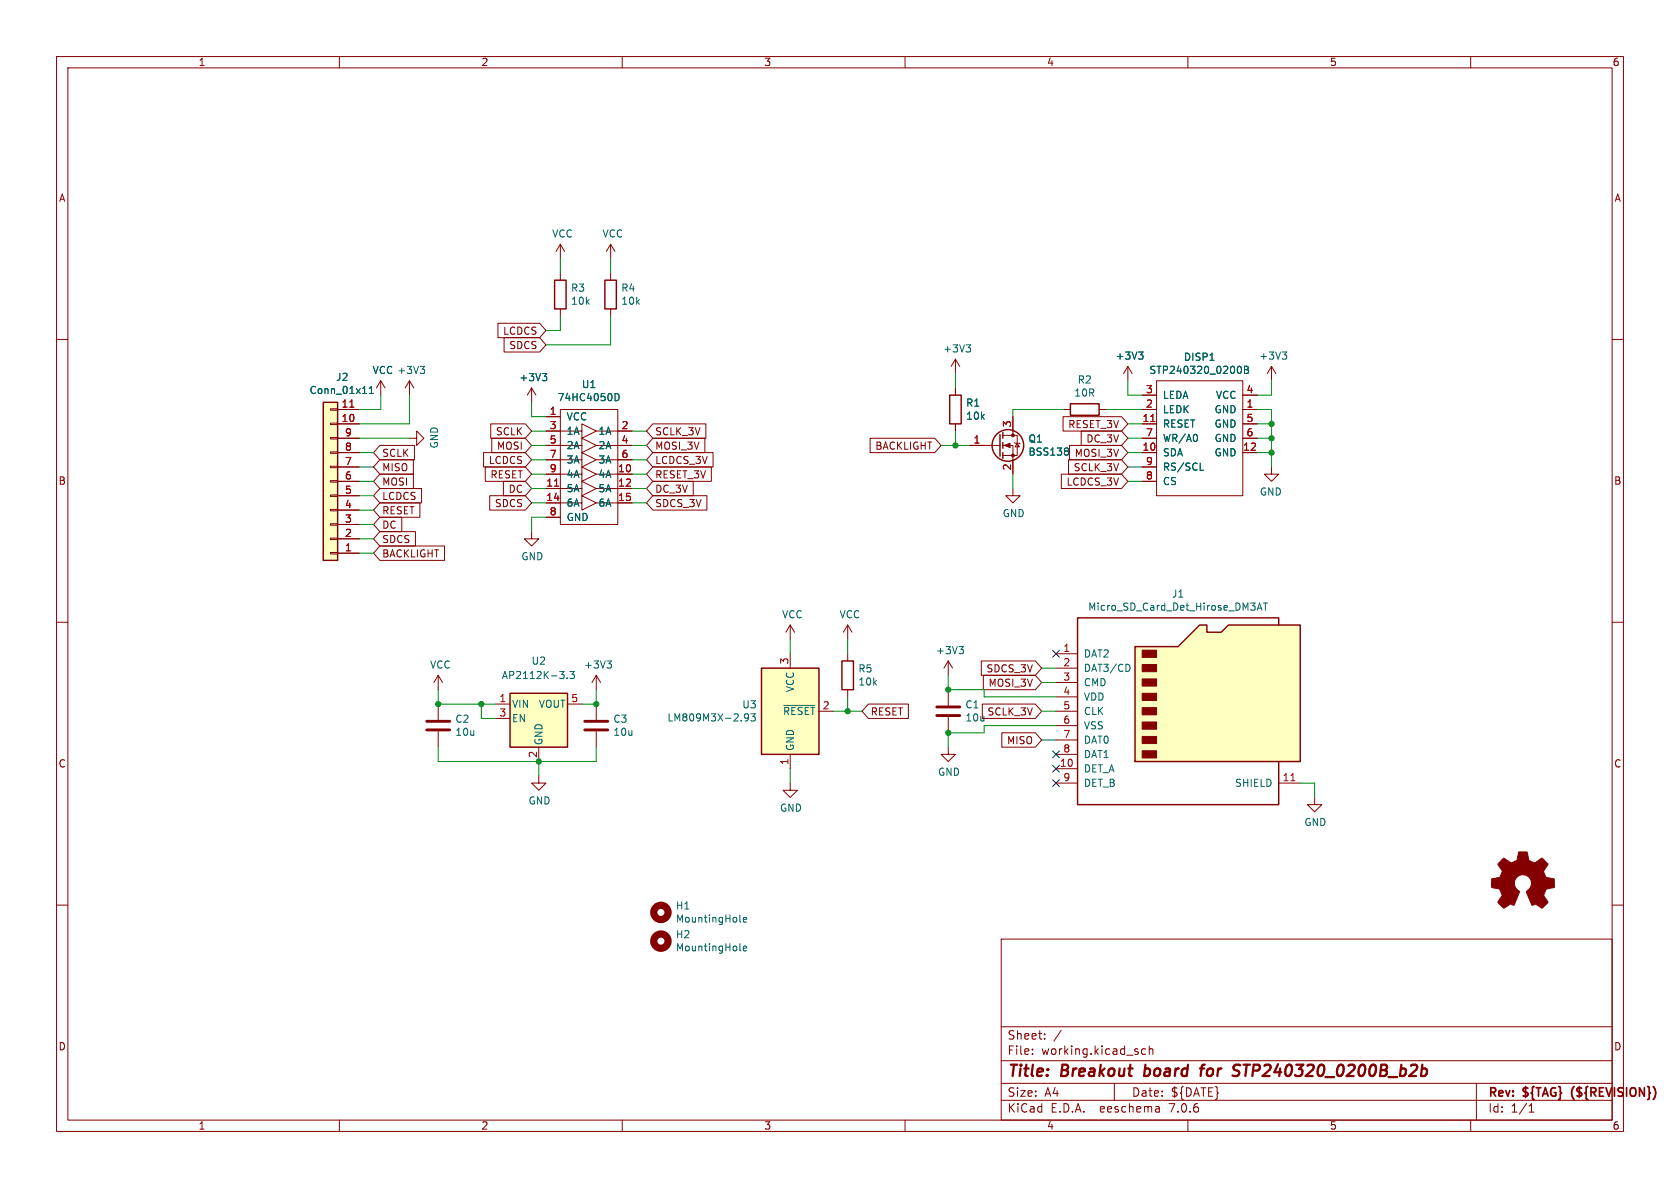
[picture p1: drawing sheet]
<svg xmlns="http://www.w3.org/2000/svg" width="297mm" height="210mm" viewBox="0 0 297 210" stroke-linecap="round" stroke-linejoin="round" font-family="sans-serif">
<g fill="none" stroke="#840000" stroke-width=".18">
<path d="M10 10h277v190h-277zM12 12h273v186h-273zM60 10v2M110 10v2M160 10v2M210 10v2M260 10v2M10 60h2M107.9 43.2l-.7 1.3M107.9 43.2v2.5M107.9 43.2l.8 1.3M285 60h2"/>
<path d="M10 110h2M77.5 119.4l-.8 1.3M77.5 119.4v2.5M77.5 119.4l.7 1.3M285 110h2M167.6 121.9v2.8M167.6 126.7v2.8M10 160h2M285 160h2M177 166h108v32h-108zM60 198v2M110 198v2"/>
<path d="M160 198v2M177 194.5h108M177 191.5h108M177 187.5h108M177 181.5h108M182.5 186.3v.1M182.5 185.5v.1M184.7 183.6v.1M184.7 182.8v.1M187.6 182.1l-1.3 2M197 191.5v3M202.5 185.5l-.4-.1-.3 .3v.4l.2 .2h.5"/>
<path d="M203.2 185.5l.2-.1 .3 .1 .1 .9M203.2 184.9v1.5M204.9 195.7l.1 .9M205 196.5l-.2 .1M205 196h-.2M210 198v2M260 198v2M261 191.5v6.5M270.3 196.6h.9M270.6 195.3l-.3 .2M270.7 195.1v1.5"/>
</g>
<path d="M202.3 190.1l.1 .1M202.5 188.2l-.2 2M212.1 188.9h.8M213 188.2l-.4 .1-.1 .2-.2 1.7M218.5 188.2l.8 .1M218.8 189.3a.46 .46 0 0 1 .3 .4 .46 .46 0 0 1-.3 .4" fill="none" stroke="#840000" stroke-width=".4"/>
<path d="M165.6 126.5h4.1M165.6 125h4.1" fill="none" stroke="#840000" stroke-width=".51"/>
<path d="M200.7 114.3h7.6l3.8-3.8h1.3v1.3h2.5l1.3-1.3h12.7v24.1h-29.2z" fill="#ffffc2"/>
<g fill="#840000" stroke="#840000" stroke-width=".18">
<path d="M201.9 132.7h2.6v1.3h-2.6z"/>
<path d="M201.9 130.2h2.6v1.2h-2.6z"/>
<path d="M201.9 127.6h2.6v1.3h-2.6z"/>
<path d="M201.9 125.1h2.6v1.3h-2.6z"/>
<path d="M201.9 122.6h2.6v1.2h-2.6z"/>
<path d="M201.9 120h2.6v1.3h-2.6z"/>
<path d="M201.9 117.5h2.6v1.2h-2.6z"/>
<path d="M201.9 114.9h2.6v1.3h-2.6z"/>
<path d="M265.6 151.9l.3-.2 .9 .6a.62 .62 0 0 0 1 0l.2-.1a1.62 1.62 0 0 0 .4-1.4l.1-.2h1.5l.2 .8a.74 .74 0 0 0 .6 .9l.5 .3 1.3-.9 1.1 1-.4 .7a.75 .75 0 0 0-.2 1.2l.2 .5 1.5 .3v1.5l-1.4 .2-.1 .2a1.23 1.23 0 0 0-.3 1.2l.7 1-.1 .1-1 1-.8-.6a.54 .54 0 0 0-.9 0l-1.1-2.3a2.33 2.33 0 0 0 .9-1.9 1.54 1.54 0 0 0-2.5-.8 1.54 1.54 0 0 0 .5 2.6l-1.1 2.4a.69 .69 0 0 0-1.1 .2l-.6 .4-1.1-1.1 .8-1.2-.2-.5a.71 .71 0 0 0-1-.8l-.7-.2v-1.4l.5-.1a1.11 1.11 0 0 0 1.2-.7 .72 .72 0 0 0-.2-1.2l-.4-.6z"/>
<path d="M177.5 78.7l1.1-.3v.7z"/>
<circle cx="179.1" cy="80.5" r=".25"/>
<circle cx="179.1" cy="77" r=".25"/>
</g>
<g fill="none" stroke="#840000" stroke-width=".25">
<path d="M98 49.5h2.1v5.1h-2.1zM106.9 49.5h2.1v5.1h-2.1zM57.1 71.1h2.6v28h-2.6zM167.9 69.9h2v5h-2zM176.8 76.8v3.8M177.3 76.5v1M177.3 78.2v1M189.2 71.4h5.1v2h-5.1zM177.3 80v1M134.6 118.1h10.2v15.3h-10.2zM148.8 116.8h2.1v5.1h-2.1zM200.7 114.3h7.6l3.8-3.8h1.3v1.3h2.5l1.3-1.3h12.7v24.1h-29.2z"/>
<path d="M226.1 110.5v-1.3h-35.6v33h35.6v-7.6M90.2 122.6h10.1v9.5h-10.1z"/>
<circle cx="178.2" cy="78.7" r="2.79"/>
</g>
<g fill="none" stroke="#840000" stroke-width=".18">
<path d="M88 57.1h7.4l1.1 1.3-1.1 1.3h-7.4zM89.1 59.7h6.3l1.1 1.3-1.1 1.2h-6.3zM99.1 43.2l-.8 1.3M99.1 43.2v2.5M99.1 48.3v1.2M99.1 54.6v1.3M99.1 43.2l.7 1.3M107.9 48.3v1.2M107.9 54.6v1.3M58.4 72.3h1.3v.2h-1.3zM58.4 74.8h1.3v.3h-1.3zM58.4 77.3h1.3v.3h-1.3z"/>
<path d="M58.4 79.9h1.3v.2h-1.3zM59.7 72.4h3.8M59.7 74.9h3.8M59.7 77.5h3.8M67.2 78.7h6.1v2.6h-6.1l-1.2-1.3zM67.3 67.3l-.8 1.3M67.3 67.3v2.6M67.3 67.3l.8 1.3M72.4 77.5h1.3v-1.3l1.2 1.3-1.2 1.2v-1.2M72.4 67.3l-.8 1.3M72.4 67.3v2.6M72.4 67.3l.8 1.3"/>
<path d="M86.8 74.9h6.1l1.1 1.3-1.1 1.3h-6.1zM86.9 77.5h6l1.1 1.2-1.1 1.3h-6zM94 68.6l-.8 1.3M94 68.6v2.5M94 68.6l.7 1.3M96.5 78.7h6.4v-1.2l2.5 1.2-2.5 1.3v-1.3M96.5 76.2h6.4v-1.3l2.5 1.3-2.5 1.3v-1.3M96.5 73.7h2.6M99.1 72.4h10.1v20.3h-10.1zM105.4 78.7h6.4M105.4 76.2h6.4M115.4 77.5h9.2v2.5h-9.2l-1.1-1.3z"/>
<path d="M115.4 74.9h9.4v2.6h-9.4l-1.1-1.3zM153.8 77.5h11.5l1.1 1.2-1.1 1.3h-11.5zM168.9 63.5v2.5M168.9 68.6v1.3M168.9 74.9v1.3M168.9 63.5l-.8 1.3M168.9 63.5l.8 1.3M171.4 78.7h5.4M177.3 78.7h1.8v5.1M177.3 77h2.5v3.5h-2.5M179.1 73.7v3.3M179.3 78.2l.2 .2h.7l.1 .1"/>
<path d="M179.8 78.4l.4 .6h-.7zM187.9 73.7h10.4l1.1 1.2-1.1 1.3h-10.4zM188 72.4h1.2M189.1 78.7h9.2l1.1 1.3-1.1 1.3h-9.2zM191.1 76.2h7.2l1.1 1.3-1.1 1.2h-7.2zM194.3 72.4h1.3M199.4 64.8l-.8 1.2M199.4 64.8v2.5M199.4 64.8l.8 1.2M201.9 72.4h2.6M201.9 74.9h2.6M201.9 69.9h2.6"/>
<path d="M201.9 77.5h2.6M204.5 67.3h15.2v20.3h-15.2zM219.7 72.4h2.5M219.7 74.9h2.5M219.7 69.9h2.5M219.7 77.5h2.5M224.8 64.8l-.8 1.2M224.8 64.8v2.5M224.8 64.8l.8 1.2M58.4 82.4h1.3v.3h-1.3zM58.4 85h1.3v.2h-1.3zM58.4 87.5h1.3v.3h-1.3z"/>
<path d="M58.4 90h1.3v.3h-1.3zM58.4 92.6h1.3v.2h-1.3zM58.4 95.1h1.3v.3h-1.3zM58.4 97.7h1.3v.2h-1.3zM59.7 80h3.8M59.7 85.1h3.8M59.7 82.6h3.8M59.7 97.8h3.8M59.7 95.3h3.8M59.7 92.7h3.8M59.7 90.2h3.8M59.7 87.6h3.8"/>
<path d="M67.2 86.4h7.3v2.5h-7.3l-1.2-1.3zM67.2 96.5h11.4v2.6h-11.4l-1.2-1.3zM67.2 88.9h7v2.5h-7l-1.2-1.2zM67.2 94h6.2v2.5h-6.2l-1.2-1.2zM67.2 81.3h5.9v2.5h-5.9l-1.2-1.2zM67.2 83.8h5.9v2.6h-5.9l-1.2-1.3zM67.2 91.4h3.8v2.6h-3.8l-1.2-1.3zM85.5 80h7.4l1.1 1.3-1.1 1.3h-7.4zM85.8 82.5h7.1l1.1 1.3-1.1 1.3h-7.1zM86.6 87.6h6.3l1.1 1.3-1.1 1.3h-6.3zM89 85.1h3.9l1.1 1.3-1.1 1.2h-3.9zM94 94v1.3h1.2l-1.2 1.2-1.3-1.2h1.3"/>
<path d="M96.5 88.9h6.4v-1.3l2.5 1.3-2.5 1.3v-1.3M96.5 86.4h6.4v-1.3l2.5 1.3-2.5 1.2v-1.2M96.5 83.8h6.4v-1.2l2.5 1.2-2.5 1.3v-1.3M96.5 81.3h6.4v-1.3l2.5 1.3-2.5 1.3v-1.3M96.5 91.4h2.6M105.4 88.9h6.4M105.4 86.4h6.4M105.4 83.8h6.4M105.4 81.3h6.4M115.4 85.1h7.2v2.5h-7.2l-1.1-1.2zM115.4 80h10.7v2.6h-10.7l-1.1-1.3zM115.4 87.6h9.6v2.6h-9.6l-1.1-1.3z"/>
<path d="M115.4 82.5h10.4v2.6h-10.4l-1.1-1.3zM179.1 86.4v1.2h1.2l-1.2 1.3-1.3-1.3h1.3M187.6 83.8h10.7l1.1 1.3-1.1 1.3h-10.7zM188.9 81.3h9.4l1.1 1.3-1.1 1.2h-9.4zM201.9 80h2.6M201.9 85.1h2.6M201.9 82.6h2.6M219.7 80h2.5M224.8 82.6v1.2h-1.3l1.3 1.3 1.3-1.3h-1.3M105.4 119.4l-.8 1.3M105.4 119.4v2.5M105.4 119.4l.8 1.3"/>
<path d="M139.7 110.5v2.5M139.7 115.6v2.5M139.7 110.5l-.8 1.3M139.7 110.5l.8 1.3M149.9 110.5v2.5M149.9 115.6v1.2M149.9 110.5l-.8 1.3M149.9 110.5l.7 1.3M167.6 116.8l-.7 1.3M167.6 116.8v2.6M167.6 116.8l.8 1.3M173.5 116.8h9.5l1.1 1.3-1.1 1.3h-9.5z"/>
<path d="M173.8 119.4h9.2l1.1 1.3-1.1 1.2h-9.2zM186.7 115.6h3.8M186.7 118.1h3.8M77.5 124.5v2.8M77.5 129.3v2.8M87.6 124.5h2.6M87.6 127h2.6M95.2 137.2v1.2h1.3l-1.3 1.3-1.2-1.3h1.2M95.2 132.1v2.5M100.3 124.5h2.6M105.4 124.5v2.8M105.4 129.3v2.8"/>
<path d="M139.7 138.4v1.3h1.3l-1.3 1.3-1.3-1.3h1.3M139.7 133.4v2.5M144.8 125.7h2.5M149.9 121.9v1.3M153.5 124.5h7.1v2.5h-7.1l-1.1-1.3zM167.6 132.1v1.3h1.3l-1.3 1.2-1.2-1.2h1.2M173.7 124.5h9.3l1.1 1.2-1.1 1.3h-9.3zM177.1 129.5h5.9l1.1 1.3-1.1 1.3h-5.9zM186.7 135.9h3.8M186.7 138.4h3.8M186.7 120.7h3.8M186.7 123.2h3.8"/>
<path d="M186.7 125.7h3.8M186.7 128.3h3.8M186.7 130.8h3.8M186.7 133.4h3.8M226.1 138.4h3.8M232.4 141v1.2h1.3l-1.3 1.3-1.3-1.3h1.3"/>
</g>
<path d="M61.8 72h.8M203.4 74.5h.8M98 85.9h.8M228.2 138h.7" fill="none" stroke="#a90000" stroke-width=".18"/>
<g fill="none" stroke="#006464" stroke-width=".18">
<path d="M65.3 69.6h.7M65.3 68.7l.4-.4v1.3M74.3 64.8h.8l-.5 .4M74.8 65.2l.3 .3v.3l-.3 .2M95.9 66h.8l-.5 .5M96.4 66.5l.3 .3v.3l-.3 .2M108.7 69.6a.64 .64 0 0 1 .8 .6 .64 .64 0 0 1-.8 .6M170.8 61h.8l-.4 .4M171.3 61.4l.3 .3v.3l-.3 .2M188.7 79.2l.2 .2-.2 .3 .2 .3v.2l-.2 .3M201.3 62.2h.8l-.5 .5M201.8 62.7l.3 .3v.3l-.3 .2"/>
<path d="M211.6 77v.8M213.9 63.7h.7M219 64.7a.68 .68 0 0 1 .5 .7 .68 .68 0 0 1-.5 .6M220 64.7h.4l.3 .3-.3 .3 .3 .2v.3l-.2 .2h-.5zM220 65.3h.4M226.7 62.2h.8l-.5 .5M227.2 62.7l.3 .3v.3l-.3 .2M212.2 83.1h.6M98.9 118.7h.8l-.4 .5M99.7 119.3v.5M100.3 119.8v.2M100.8 118.7h.7l-.4 .5 .4 .1v.5l-.2 .2-.5-.2"/>
<path d="M107.3 116.8h.8l-.4 .5M107.8 117.3l.3 .3v.3l-.3 .2M169.5 114.3h.8l-.4 .5M170.1 114.8l.2 .2v.3l-.2 .3M199.5 117.5l.3 .5-.3 .6M222.2 107.9l.5-1.3 .4 1.3M222.4 107.5h.6M223.3 106.6h.8M223.7 106.6v1.3M132.3 126.7l-.2 .3-.4-.1-.1-.2 .1-.5h.4l.2 .1a.84 .84 0 0 1-.3 1.2h-.3M132.7 126.2h.8l-.4 .5 .4 .1v.5l-.2 .2-.6-.2M138.6 124.7h5.4"/>
<path d="M130.8 162.8l.2 .2M130.8 167.9l.2 .2M131.4 162.6l.6-.1-.1-.3h-.3l-.2 .1 .1 .7h.4M131.4 167.7l.6-.2-.1-.2-.3-.1-.2 .2 .1 .6h.4"/>
</g>
<path d="M75.4 129h4.1M75.4 127.5h4.1M103.4 129h4M103.4 127.5h4" fill="none" stroke="#840000" stroke-width=".51"/>
<g fill="#ffffc2" stroke="#ffffc2" stroke-width=".18">
<path d="M134.6 118.1h10.2v15.3h-10.2z"/>
<path d="M90.2 122.6h10.1v9.5h-10.1z"/>
<path d="M57.1 71.1h2.6v28h-2.6z"/>
</g>
<g fill="none" stroke="#840000" stroke-width="1.3">
<circle cx="116.8" cy="166.4" r="1.27"/>
<circle cx="116.8" cy="161.3" r="1.27"/>
</g>
<g fill="none" stroke="#009600" stroke-width=".18">
<path d="M99.1 45.7v2.6M99.1 55.9v2.5h-2.6M107.9 45.7v2.6M107.9 55.9v5.1h-11.4M63.5 77.5h8.9M67.3 69.9v2.5h-3.8M72.4 69.9v5h-8.9M94 76.2h2.5M94 78.7h2.5M94 71.1v2.6h2.5M111.8 76.2h2.5M111.8 78.7h2.5"/>
<path d="M166.4 78.7h5M168.9 66v2.6M168.9 76.2v2.5M188 72.4h-8.9v1.3M195.6 72.4h6.3M199.4 74.9h2.5M199.4 77.5h2.5M199.4 67.3v2.6h2.5M222.2 74.9h2.6M222.2 77.5h2.6M222.2 72.4h2.6v10.2M224.8 67.3v2.6h-2.6"/>
<path d="M63.5 85.1h2.5M63.5 80h2.5M63.5 82.6h2.5M63.5 90.2h2.5M63.5 87.6h2.5M63.5 97.8h2.5M63.5 95.3h2.5M63.5 92.7h2.5M94 81.3h2.5M94 88.9h2.5M94 83.8h2.5M94 86.4h2.5"/>
<path d="M96.5 91.4h-2.5v2.6M111.8 81.3h2.5M111.8 88.9h2.5M111.8 83.8h2.5M111.8 86.4h2.5M179.1 83.8v2.6M199.4 85.1h2.5M199.4 80h2.5M199.4 82.6h2.5M222.2 80h2.6M139.7 113v2.6M149.9 113v2.6"/>
<path d="M167.6 119.4v2.5h6.4v1.3h12.7M184.1 118.1h2.6M77.5 121.9v2.6h10.1M77.5 132.1v2.5h27.9v-2.5M85.1 124.5v2.5h2.5M95.2 134.6v2.6M105.4 121.9v2.6h-2.5M139.7 135.9v2.5M147.3 125.7h5.1M149.9 123.2v2.5M184.1 125.7h2.6M184.1 120.7h2.6"/>
<path d="M184.1 130.8h2.6M186.7 128.3h-12.7v1.2h-6.4v2.6M229.9 138.4h2.5v2.6"/>
</g>
<path d="M186.1 115l1.2 1.2M187.3 115l-1.2 1.2M186.1 132.7l1.2 1.3M186.1 137.8l1.2 1.2M186.1 135.3l1.2 1.2M187.3 132.7l-1.2 1.3M187.3 137.8l-1.2 1.2M187.3 135.3l-1.2 1.2" fill="none" stroke="#000084" stroke-width=".18"/>
<g fill="#009600" stroke="#009600" stroke-width=".18">
<circle cx="77.5" cy="124.5" r=".46"/>
<circle cx="85.1" cy="124.5" r=".46"/>
<circle cx="105.4" cy="124.5" r=".46"/>
<circle cx="149.9" cy="125.7" r=".46"/>
<circle cx="95.2" cy="134.6" r=".46"/>
<circle cx="167.6" cy="121.9" r=".46"/>
<circle cx="167.6" cy="129.5" r=".46"/>
<circle cx="224.8" cy="74.9" r=".46"/>
<circle cx="224.8" cy="80" r=".46"/>
<circle cx="224.8" cy="77.5" r=".46"/>
<circle cx="168.9" cy="78.7" r=".46"/>
</g>
<g font-size="2.8" fill="#840000">
<text x="178" y="190.9">Title:</text>
<text x="187.7" y="190.9">Breakout</text>
<text x="203.1" y="190.9">board</text>
<text x="213.9" y="190.9">for</text>
<text x="220.4" y="190.9">STP240320_0200B_b2b</text>
</g>
<g font-size="2.1" fill="#840000">
<text x="178" y="184">Sheet:</text>
<text x="178" y="186.7">File:</text>
<text x="184.1" y="186.7">working.kicad_sch</text>
<text x="178" y="196.9">KiCad</text>
<text x="178" y="194.1">Size:</text>
<text x="184.7" y="194.1">A4</text>
<text x="185.7" y="196.9">E.D.A.</text>
<text x="194.6" y="196.9">eeschema</text>
<text x="200" y="194.1">Date:</text>
<text x="207" y="196.9">7.0.6</text>
<text x="207" y="194.1">${DATE}</text>
<text x="263" y="194.3">Rev:</text>
<text x="263" y="196.9">Id:</text>
<text x="267.1" y="196.9">1/1</text>
<text x="269.4" y="194.3">${TAG}</text>
<text x="278.5" y="194.3">(${REVISION})</text>
</g>
<g font-size="1.8" fill="#840000">
<text x="35" y="11.9">1</text>
<text x="85" y="11.9">2</text>
<text x="135" y="11.9">3</text>
<text x="185" y="11.9">4</text>
<text x="235" y="11.9">5</text>
<text x="285" y="11.9">6</text>
<text x="10.3" y="35.9">A</text>
<text x="285.3" y="35.9">A</text>
<text x="88.8" y="59.4">LCDCS</text>
<text x="89.9" y="61.9">SDCS</text>
<text x="87.6" y="77.2">SCLK</text>
<text x="115.7" y="77.2">SCLK_3V</text>
<text x="188.7" y="75.9">RESET_3V</text>
<text x="67.5" y="83.5">MISO</text>
<text x="67.5" y="81">SCLK</text>
<text x="86.3" y="82.2">LCDCS</text>
<text x="87.8" y="79.7">MOSI</text>
<text x="115.7" y="82.2">LCDCS_3V</text>
<text x="115.7" y="79.7">MOSI_3V</text>
<text x="154.6" y="79.7">BACKLIGHT</text>
<text x="189.7" y="83.5">SCLK_3V</text>
<text x="189.9" y="81">MOSI_3V</text>
<text x="192" y="78.4">DC_3V</text>
<text x="10.3" y="85.9">B</text>
<text x="67.5" y="88.6">LCDCS</text>
<text x="67.5" y="86">MOSI</text>
<text x="86.6" y="84.8">RESET</text>
<text x="87.4" y="89.9">SDCS</text>
<text x="89.8" y="87.3">DC</text>
<text x="115.7" y="87.3">DC_3V</text>
<text x="115.7" y="89.9">SDCS_3V</text>
<text x="115.7" y="84.8">RESET_3V</text>
<text x="188.4" y="86">LCDCS_3V</text>
<text x="285.3" y="85.9">B</text>
<text x="67.5" y="91.1">RESET</text>
<text x="67.5" y="93.7">DC</text>
<text x="67.5" y="98.7">BACKLIGHT</text>
<text x="67.5" y="96.2">SDCS</text>
<text x="174.3" y="119.1">SDCS_3V</text>
<text x="174.7" y="121.6">MOSI_3V</text>
<text x="153.8" y="126.7">RESET</text>
<text x="174.5" y="126.7">SCLK_3V</text>
<text x="177.9" y="131.8">MISO</text>
<text x="10.3" y="135.9">C</text>
<text x="285.3" y="135.9">C</text>
<text x="10.3" y="185.9">D</text>
<text x="285.3" y="185.9">D</text>
<text x="35" y="199.9">1</text>
<text x="85" y="199.9">2</text>
<text x="135" y="199.9">3</text>
<text x="185" y="199.9">4</text>
<text x="235" y="199.9">5</text>
<text x="285" y="199.9">6</text>
</g>
<g font-size="1.8" fill="#006464">
<text x="97.5" y="42.2">VCC</text>
<text x="106.4" y="42.2">VCC</text>
<text x="100.8" y="51.8">R3</text>
<text x="109.7" y="51.8">R4</text>
<text x="100.8" y="54.1">10k</text>
<text x="109.7" y="54.1">10k</text>
<text x="166.6" y="62.5">+3V3</text>
<text x="197.1" y="63.8">+3V3</text>
<text x="209.2" y="64">DISP1</text>
<text x="222.5" y="63.8">+3V3</text>
<text x="54.6" y="69.9">Conn_01x11</text>
<text x="59.3" y="67.5">J2</text>
<text x="65.8" y="66.3">VCC +3V3</text>
<text x="65.8" y="66.3">VCC</text>
<text x="91.7" y="67.6">+3V3</text>
<text x="98.5" y="71.1">74HC4050D</text>
<text x="102.8" y="68.8">U1</text>
<text x="189.8" y="70.3">10R</text>
<text x="190.4" y="68">R2</text>
<text x="203.1" y="66.3">STP240320_0200B</text>
<text x="205.5" y="70.7">LEDA</text>
<text x="214.9" y="70.7">VCC</text>
<text x="100.1" y="74.5">VCC</text>
<text x="100.1" y="77.1">1A</text>
<text x="105.7" y="77.1">1A</text>
<text x="170.7" y="72.1">R1</text>
<text x="170.7" y="74.4">10k</text>
<text x="205.5" y="75.8">RESET</text>
<text x="205.5" y="73.3">LEDK</text>
<text x="214.6" y="73.3">GND</text>
<text x="214.6" y="75.8">GND</text>
<text x="77.6" y="79.4" transform="rotate(-90 77.6 79.4)">GND</text>
<text x="100.1" y="79.6">2A</text>
<text x="100.1" y="82.1">3A</text>
<text x="105.7" y="79.6">2A</text>
<text x="105.7" y="82.1">3A</text>
<text x="181.7" y="80.7">BSS138</text>
<text x="181.7" y="78.4">Q1</text>
<text x="205.5" y="80.9">SDA</text>
<text x="205.5" y="78.3">WR/A0</text>
<text x="205.5" y="83.4">RS/SCL</text>
<text x="214.6" y="80.9">GND</text>
<text x="214.6" y="78.3">GND</text>
<text x="100.1" y="87.2">5A</text>
<text x="100.1" y="89.8">6A</text>
<text x="100.1" y="84.7">4A</text>
<text x="105.7" y="84.7">4A</text>
<text x="105.7" y="87.2">5A</text>
<text x="105.7" y="89.8">6A</text>
<text x="205.5" y="86">CS</text>
<text x="222.6" y="87.8">GND</text>
<text x="100.1" y="92.3">GND</text>
<text x="177.2" y="91.6">GND</text>
<text x="92.1" y="99.2">GND</text>
<text x="207.1" y="105.8">J1</text>
<text x="138.2" y="109.5">VCC</text>
<text x="148.3" y="109.5">VCC</text>
<text x="192.3" y="108.2">Micro_SD_Card_Det_Hirose_DM3AT</text>
<text x="75.9" y="118.4">VCC</text>
<text x="93.9" y="117.7">U2</text>
<text x="103.1" y="118.4">+3V3</text>
<text x="151.6" y="119.1">R5</text>
<text x="165.4" y="115.8">+3V3</text>
<text x="191.5" y="116.4">DAT2</text>
<text x="191.5" y="119">DAT3/CD</text>
<text x="88.6" y="120.2">AP2112K-3.3</text>
<text x="90.4" y="125.3">VIN</text>
<text x="95.2" y="125.3">VOUT</text>
<text x="131.1" y="125.4">U3</text>
<text x="140.6" y="122.4" transform="rotate(-90 140.6 122.4)">VCC</text>
<text x="151.6" y="121.4">10k</text>
<text x="170.6" y="125.4">C1</text>
<text x="191.5" y="121.5">CMD</text>
<text x="191.5" y="124.1">VDD</text>
<text x="80.4" y="128">C2</text>
<text x="80.4" y="130.3">10u</text>
<text x="90.4" y="127.9">EN</text>
<text x="96.1" y="131.8" transform="rotate(-90 96.1 131.8)">GND</text>
<text x="108.3" y="128">C3</text>
<text x="108.3" y="130.3">10u</text>
<text x="117.9" y="127.7">LM809M3X-2.93</text>
<text x="138.3" y="126.6">~{RESET}</text>
<text x="170.6" y="127.7">10u</text>
<text x="191.5" y="126.6">CLK</text>
<text x="191.5" y="129.1">VSS</text>
<text x="191.5" y="131.7">DAT0</text>
<text x="140.6" y="132.8" transform="rotate(-90 140.6 132.8)">GND</text>
<text x="165.7" y="137.3">GND</text>
<text x="191.5" y="136.8">DET_A</text>
<text x="191.5" y="134.2">DAT1</text>
<text x="93.3" y="142.4">GND</text>
<text x="137.8" y="143.7">GND</text>
<text x="191.5" y="139.3">DET_B</text>
<text x="218.2" y="139.3">SHIELD</text>
<text x="230.5" y="146.2">GND</text>
<text x="119.4" y="161">H1</text>
<text x="119.4" y="163.3">MountingHole</text>
<text x="119.4" y="166.1">H2</text>
<text x="119.4" y="168.4">MountingHole</text>
</g>
<g font-size="1.8" fill="#a90000">
<text x="202.5" y="69.6">3</text>
<text x="220.3" y="69.6">4</text>
<text x="60.3" y="74.7">10</text>
<text x="60.3" y="72.1">11</text>
<text x="60.9" y="77.2">9</text>
<text x="97.1" y="73.4">1</text>
<text x="97.1" y="75.9">3</text>
<text x="109.8" y="75.9">2</text>
<text x="178.8" y="75.6" transform="rotate(-90 178.8 75.6)">3</text>
<text x="201.9" y="74.7">11</text>
<text x="202.5" y="72.1">2</text>
<text x="202.5" y="77.2">7</text>
<text x="220.3" y="72.1">1</text>
<text x="220.3" y="74.7">5</text>
<text x="220.3" y="77.2">6</text>
<text x="60.9" y="82.3">7</text>
<text x="60.9" y="79.8">8</text>
<text x="97.1" y="78.5">5</text>
<text x="97.1" y="81">7</text>
<text x="97.1" y="83.6">9</text>
<text x="109.2" y="83.6">10</text>
<text x="109.8" y="78.5">4</text>
<text x="109.8" y="81">6</text>
<text x="172" y="78.5">1</text>
<text x="178.8" y="83.3" transform="rotate(-90 178.8 83.3)">2</text>
<text x="201.9" y="79.8">10</text>
<text x="202.5" y="82.3">9</text>
<text x="219.7" y="79.8">12</text>
<text x="60.9" y="89.9">4</text>
<text x="60.9" y="87.4">5</text>
<text x="60.9" y="84.8">6</text>
<text x="96.5" y="86.1">11</text>
<text x="96.5" y="88.6">14</text>
<text x="109.2" y="86.1">12</text>
<text x="109.2" y="88.6">15</text>
<text x="202.5" y="84.8">8</text>
<text x="60.9" y="95">2</text>
<text x="60.9" y="92.5">3</text>
<text x="97.1" y="91.2">8</text>
<text x="60.9" y="97.5">1</text>
<text x="139.4" y="117.5" transform="rotate(-90 139.4 117.5)">3</text>
<text x="187.9" y="115.3">1</text>
<text x="187.9" y="117.9">2</text>
<text x="88.2" y="124.2">1</text>
<text x="100.9" y="124.2">5</text>
<text x="145.3" y="125.5">2</text>
<text x="187.9" y="120.4">3</text>
<text x="187.9" y="122.9">4</text>
<text x="187.9" y="125.5">5</text>
<text x="88.2" y="126.7">3</text>
<text x="187.9" y="128">6</text>
<text x="187.9" y="130.6">7</text>
<text x="95" y="134.1" transform="rotate(-90 95 134.1)">2</text>
<text x="139.4" y="135.3" transform="rotate(-90 139.4 135.3)">1</text>
<text x="187.3" y="135.6">10</text>
<text x="187.9" y="133.1">8</text>
<text x="187.9" y="138.2">9</text>
<text x="226.7" y="138.2">11</text>
</g>
</svg>
